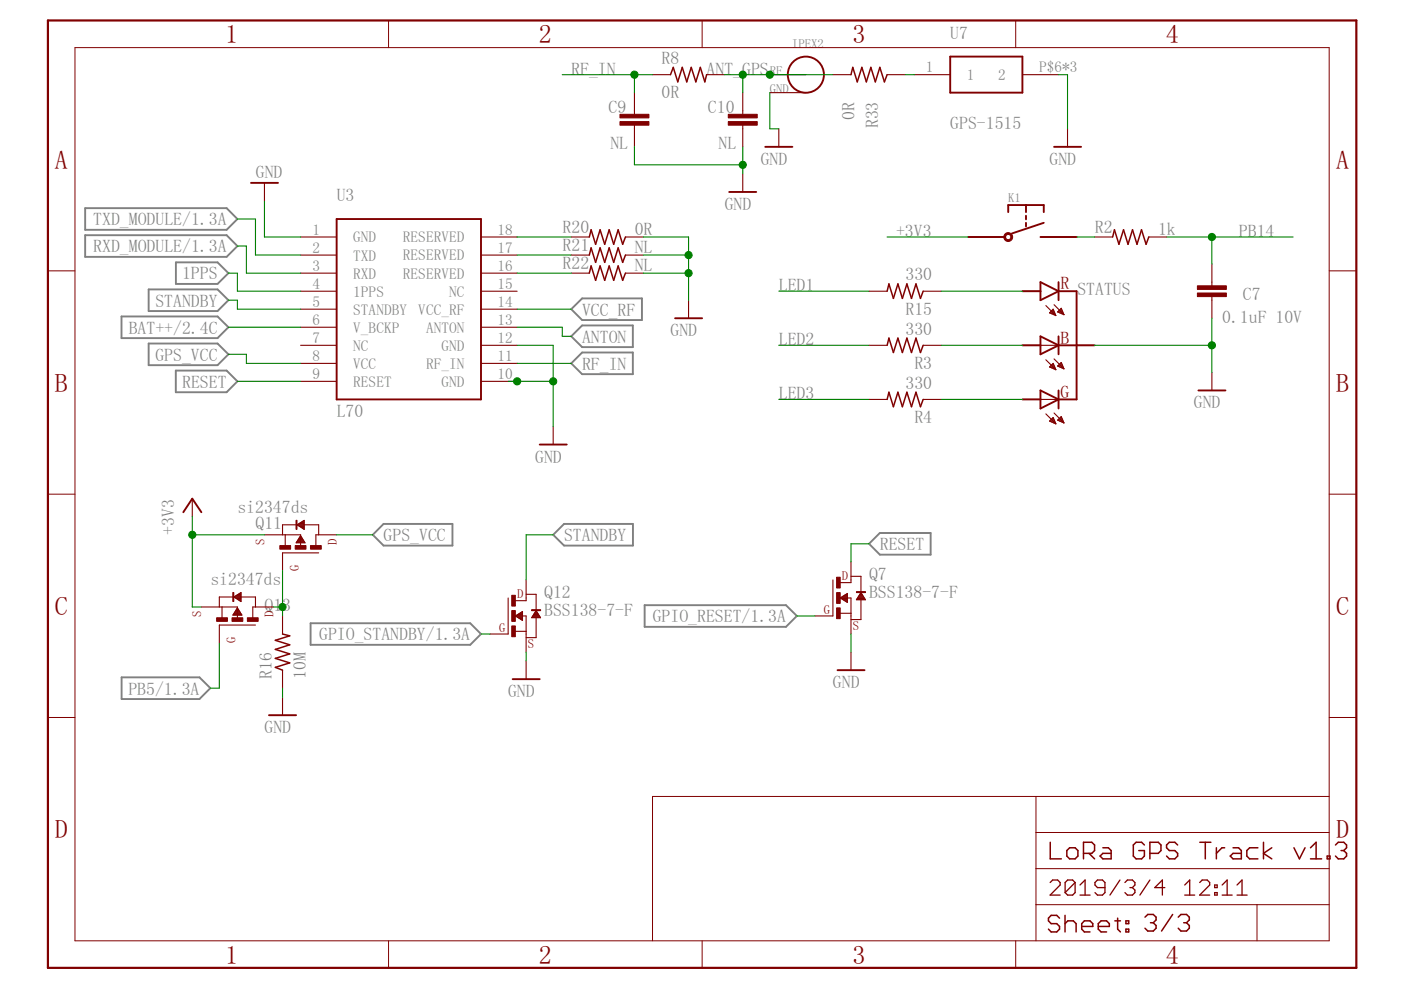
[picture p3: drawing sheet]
<svg xmlns="http://www.w3.org/2000/svg" width="297mm" height="210mm" viewBox="0 0 297 210" stroke-linecap="round" stroke-linejoin="round" font-family="sans-serif">
<g fill="none" stroke="#808080" stroke-width=".4">
<path d="M18.1 49.9h29.9l2.3 2.3-2.3 2.3h-29.9zM18.1 44.1h29.9l2.3 2.3-2.3 2.3h-29.9zM37.3 55.6h8.8l2.3 2.3-2.3 2.3h-8.8zM25.8 67.1h20.3l2.3 2.3-2.3 2.3h-20.3zM31.5 61.4h14.6l2.3 2.2-2.3 2.4h-14.6zM31.5 72.8h14.6l2.3 2.3-2.3 2.3h-14.6zM37.3 78.6h10.7l2.3 2.3-2.3 2.3h-10.7zM121.1 71.3l2.3-2.3h10.8v4.6h-10.8zM121.1 77l2.3-2.3h10.8v4.6h-10.8zM121.1 65.6l2.3-2.3h12.7v4.6h-12.7zM81.3 111.1h14.6v4.6h-14.6l-2.3-2.3zM117.3 113.4l2.3-2.3h14.6v4.6h-14.6z"/>
<path d="M184.3 115.3l2.2-2.3h10.8v4.6h-10.8zM65.8 132.1h33.9l2.3 2.3-2.3 2.3h-33.9zM136.7 128.3h29.9l2.4 2.3-2.4 2.3h-29.9zM25.8 143.6h16.5l2.3 2.3-2.3 2.3h-16.5z"/>
</g>
<g fill="none" stroke="#800000" stroke-width=".21">
<path d="M15.9 10.1h265.9v189.4h-265.9zM82.4 4.3v5.8M148.9 4.3v5.8M215.3 4.3v5.8M10.2 57.4h5.7M281.8 57.4h5.8M10.2 104.8h5.7M62.8 115h1.8M62.9 114.9h1.6M63 111.3l1.5-1v1.9zM63 114.8h1.5M63 111.3h1.5"/>
<path d="M63.1 114.6h1.3M63.1 111.4h1.4M63.1 114.5h1.2M63.2 114.4h1M63.2 111.1h1.3M63.3 114.3h.9M63.3 111.5h1.2M63.4 114.2h.7M63.4 111h1.1M63.4 114h.6M63.5 111.6h1M63.5 113.9h.4"/>
<path d="M63.6 113.8h.3M63.6 110.9h.9M63.7 113.7h.1M63.7 111.7h.8M63.7 113.6l1 1.5h-1.9zM63.8 110.8h.7M63.9 111.8h.6M64 110.6h.5M64.1 112h.4M64.2 110.5h.3M64.3 112.1h.2M64.4 110.4h.1"/>
<path d="M64.5 112.2h.1M281.8 104.8h5.8M49.5 130.3h1.7M49.5 130.2h1.6M49.6 126.6l1.5-1v2zM49.6 130h1.5M49.7 126.6h1.4M49.7 129.9h1.3M49.7 126.5h1.4M49.8 129.8h1.1M49.8 129.7h1M49.9 126.8h1.2"/>
<path d="M49.9 126.4h1.2M49.9 129.6h.9M50 129.4h.7M50.1 126.9h1M50.1 126.3h1M50.1 129.3h.5M50.1 129.2h.4M50.2 129.1h.3M50.2 127h.9M50.2 126.2h.9M50.3 128.9h.1M50.3 128.9l1 1.5h-1.9z"/>
<path d="M50.4 127.1h.7M50.4 126h.7M50.6 127.3h.5M50.6 125.9h.5M50.8 127.4h.3M50.8 125.8h.3M51 127.5h.1M51 125.7h.1M109.3 130.6l1.5-1v2zM109.3 130.6h1.5M109.4 130.5h1.4M109.5 130.8h1.3"/>
<path d="M109.6 130.4h1.2M109.7 130.9h1.1M109.8 130.3h1M109.9 131h.9M110 130.2h.8M110.1 131.1h.7M110.2 130h.6M110.3 131.3h.5M110.3 129.9h.5M110.5 131.4h.3M110.6 129.8h.2M110.7 131.5h.1"/>
<path d="M110.7 129.7h.1M112.8 130.9h1.8M112.8 130.8h1.7M112.9 130.6h1.5M113 130.5h1.3M113.1 130.4h1.2M113.1 130.3h1.1M113.2 130.2h.9M113.3 130h.7M113.4 129.9h.5M113.5 129.8h.4M113.5 129.7h.3"/>
<path d="M113.6 129.6h.1M113.7 129.5l.9 1.5h-1.9zM178.1 126.8l1.6-1v1.9zM178.1 126.8h1.6M178.3 126.9h1.4M178.4 126.6h1.3M178.5 127h1.2M178.5 126.5h1.2M178.7 127.1h1M178.7 126.4h1M178.9 127.3h.8M178.9 126.3h.8"/>
<path d="M179.1 127.4h.6M179.1 126.2h.6M179.3 127.5h.4M179.3 126h.4M179.5 127.6h.2M179.5 125.9h.2M181.6 127.1h1.9M181.7 127h1.7M181.7 126.9h1.6M181.8 126.8h1.4M181.9 126.6h1.3M182 126.5h1.1"/>
<path d="M182.1 126.4h.9M182.1 126.3h.8M182.2 126.2h.7M182.3 126h.5M182.4 125.9h.3M182.4 125.8h.2M182.5 125.7h.1M182.5 125.6l1 1.6h-1.9zM10.2 152.1h5.7M281.8 152.1h5.8M219.6 168.9v30.6M219.6 176.5h62.2"/>
<path d="M281.8 168.9h-143.5v30.6M82.4 199.5v5.7M148.9 199.5v5.7M215.3 199.5v5.7M219.6 191.8h62.2M219.6 184.2h62.2M266.5 191.8v7.7"/>
</g>
<g fill="none" stroke="#800000" stroke-width=".32">
<path d="M142.2 15.8l.5-1.5 1 3.1 1-3.1 .9 3.1 1-3.1 .9 3.1 1-3.1 .9 3.1 .4-1.6M180.4 15.8l.4-1.5 1 3.1 .9-3.1 1 3.1 .9-3.1 1 3.1 .9-3.1 1 3.1 .6-1.6M124.9 50.2l.4-1.5 1 3.1 .9-3.1 1 3.1 1-3.1 .9 3.1 1-3.1 .9 3.1 .6-1.6M124.9 54.1l.4-1.5 1 3 .9-3 1 3 1-3 .9 3 1-3 .9 3 .6-1.5M124.9 57.9l.4-1.5 1 3 .9-3 1 3 1-3 .9 3 1-3 .9 3 .6-1.5M235.9 50.2l.4-1.5 .9 3.1 1-3.1 1 3.1 .9-3.1 1 3.1 .9-3.1 1 3.1 .6-1.6M188.1 61.7l.4-1.5 .9 3.1 1-3.1 .9 3.1 1-3.1 1 3.1 .9-3.1 1 3.1 .5-1.6M188.1 73.2l.4-1.5 .9 3 1-3 .9 3 1-3 1 3 .9-3 1 3 .5-1.5M188.1 84.7l.4-1.5 .9 3 1-3 .9 3 1-3 1 3 .9-3 1 3 .5-1.5M59.9 134.4l1.5 .4-3 1 3 .9-3 1 3 .9-3 1 3 .9-3 1 1.5 .6M222.7 178.6v3.5h2.3M233.8 179.7h1.2l.6 .6v1.8h-1.8l-.6-.6 .6-.6h1.8"/>
<path d="M242.6 179.2l-.6-.6h-1.1l-.6 .6v2.3l.6 .6h1.1l.6-.6v-1.2h-1.2M249.7 179.2l-.6-.6h-1.2l-.6 .6v.5l.6 .6h1.2l.6 .6v.6l-.6 .6h-1.2l-.6-.6M254.4 178.6h2.3M255.5 178.6v3.5M257.9 179.7v2.4M259.7 179.7h-.6l-1.2 1.2M261.4 179.7h1.2l.6 .6v1.8h-1.8l-.6-.6 .6-.6h1.8M266.7 179.7h-1.8l-.5 .6v1.2l.5 .6h1.8M267.9 178.6v3.5M269.6 179.7l-1.7 1.2 1.7 1.2M274.3 179.7l1.2 2.4 1.2-2.4M277.9 179.7l1.1-1.1v3.5"/>
<path d="M283.1 179.2l.6-.6h1.2l.6 .6v.5l-.6 .6M224.6 194.7l-.6-.6h-1.1l-.6 .6v.5l.6 .6h1.1l.6 .6v.6l-.6 .6h-1.1l-.6-.6M225.8 195.8l.6-.6h1.2l.6 .6v1.8M225.8 194.1v3.5M226.2 180.3l.6-.6h1.1l.6 .6v1.2l-.6 .6h-1.1l-.6-.6zM229.3 196.4h2.4v-.6l-.6-.6h-1.2l-.6 .6v1.2l.6 .6h1.2M229.7 180.9h1.8l.6-.6v-1.1l-.6-.6h-1.8v3.5M230.9 180.9l1.2 1.2M232.9 196.4h2.3v-.6l-.6-.6h-1.2l-.5 .6v1.2l.5 .6h1.2M236.4 195.2h1.2M237 194.7v2.3l.6 .6M238.7 195.2h.6v.6h-.6z"/>
<path d="M238.7 197h.6v.6h-.6zM242.8 194.5l.6-.6h1.1l.6 .6v.6l-.6 .5M243.8 180.9h1.8l.5-.6v-1.1l-.5-.6h-1.8v3.5M243.9 195.6h.6M244.5 195.6l.6 .6v.6l-.6 .6h-1.1l-.6-.6M248.6 193.9l-2.3 3.5M249.8 194.5l.6-.6h1.2l.6 .6v.6l-.6 .5M251 195.6h.6M251.6 195.6l.6 .6v.6l-.6 .6h-1.2l-.6-.6M277.9 182.1h2.3M281.4 181.5h.6v.6h-.6zM284.3 180.3h.6"/>
<path d="M284.9 180.3l.6 .6v.6l-.6 .6h-1.2l-.6-.6"/>
</g>
<g fill="none" stroke="#800000" stroke-width=".28">
<path d="M222.7 187.1l.5-.5h1l.6 .5v.5l-2.1 2.2h2.1M227.9 187.1v2.2l-.5 .5h-1l-.6-.5M227.9 187.1l-.5-.5h-1l-.6 .5v2.2M227.9 187.1l-2.1 2.2M229 189.8h2.1M229 187.6l1.1-1v3.2M234.3 188.2h-1.6l-.5-.6v-.5l.5-.5h1l.6 .5v2.2l-.6 .5h-1l-.5-.5M237.4 186.6l-2.1 3.2M238.5 187.1l.5-.5h1.1l.5 .5v.5l-.5 .6M239.6 188.2h.5M240.1 188.2l.5 .5v.6l-.5 .5h-1.1l-.5-.5M243.8 186.6l-2.1 3.2"/>
<path d="M247 188.2h-2.2l1.6-1.6v3.2M251.2 189.8h2.1M251.2 187.6l1-1v3.2M254.4 187.1l.5-.5h1l.6 .5v.5l-2.1 2.2h2.1M257.5 189.3h.6v.5h-.6zM257.5 187.6h.6v.6h-.6zM259.1 189.8h2.1M259.1 187.6l1.1-1v3.2M262.3 189.8h2.1M262.3 187.6l1-1v3.2"/>
</g>
<path d="M10.2 4.3h277.4v200.9h-277.4z" fill="none" stroke="#800000" stroke-width=".47"/>
<g fill="none" stroke="#800000" stroke-width=".4">
<path d="M201.5 12h15.3v7.6h-15.3zM53.2 38.8h5.7M162.2 31.1h5.8M223.5 31.1h5.7M71.4 46.4h30.6v38.3h-30.6zM154.6 40.7h5.7M205.3 50.2h7.7M213.8 45v-1.5h7.5v1.5M217.5 43.5v1.5M217.5 45.7v.8M217.5 47.2v.8M220.6 50.2h7.7"/>
<path d="M220.6 59.8l3.8 1.9-3.8 1.9zM221.3 47.2l-6.8 2.3M224.4 59.8v3.8M143.1 67.5h5.8M216.8 61.7h3.8M216.8 73.2h3.8M220.6 71.3l3.8 1.9-3.8 1.9zM224.4 61.7h3.9v23h-3.9M224.4 71.3v3.8M224.4 73.2h7.7M114.4 94.3h5.8M216.8 84.7h3.8"/>
<path d="M220.6 82.8l3.8 1.9-3.8 1.9zM224.4 82.8v3.8M254.1 82.8h5.7M38.9 108.6l1.9-2.9 1.9 2.9M57 151.6h5.8M108.7 144h5.7M177.6 142.1h5.7"/>
<circle cx="170.9" cy="15.8" r="3.8"/>
</g>
<g fill="none" stroke="#800000" stroke-width=".23">
<path d="M134.5 19.6v4.6M138.3 15.8h3.9M149.8 15.8h3.8M157.5 19.6v4.6M163.2 15.8h7.7M163.2 19.6h7.7M176.6 15.8h3.8M188.1 15.8h3.8M193.8 15.8h7.7M216.8 15.8h7.6M56.1 38.8v3.8M134.5 26.5v4.6"/>
<path d="M157.5 26.5v4.6M157.5 36.9v3.8M165.1 27.3v3.8M226.3 27.3v3.8M63.7 50.2h7.7M63.7 57.9h7.7M63.7 54.1h7.7M102 50.2h7.6M102 57.9h7.6M102 54.1h7.6M121.1 50.2h3.8M121.1 57.9h3.8"/>
<path d="M121.1 54.1h3.8M132.6 50.2h3.8M132.6 57.9h3.8M132.6 54.1h3.8M205.3 50.2h7.7M220.6 50.2h7.7M232.1 50.2h3.8M243.6 50.2h3.8M256.9 56v4.6M63.7 61.7h7.7M63.7 69.4h7.7M63.7 73.2h7.7"/>
<path d="M63.7 77h7.7M63.7 65.6h7.7M102 61.7h7.6M102 69.4h7.6M102 73.2h7.6M102 77h7.6M102 65.6h7.6M146 63.6v3.9M184.3 61.7h3.8M184.3 73.2h3.8M195.7 61.7h3.9M195.7 73.2h3.9"/>
<path d="M216.8 61.7h3.8M216.8 73.2h7.6M221.7 76.3l2.2 2.1M221.7 64.8l2.2 2.1M222.5 77.8l.8-.8 .6 1.4zM222.5 66.3h1.1M222.5 77.8h1.1M222.7 77.6h.8M222.7 66.1h.8M222.9 78h.8M222.9 77.4h.5M222.9 66.5h.8"/>
<path d="M222.9 65.9h.5M223.1 65.7h.3M223.1 77.2h.3M223.3 65.6l.6 1.3-1.4-.6zM223.4 78.2h.4M223.4 66.7h.4M223.5 76.1l2.1 2.1M223.5 64.6l2.1 2.1M223.8 78.4h.1M224.2 77.6l1.4 .6M224.2 77.6l.8-.7 .6 1.3M224.3 77.6h1"/>
<path d="M224.3 66.1h1M224.5 65.9h.7M224.5 77.4h.7M224.6 77.8h.8M224.6 66.3h.8M224.7 77.2h.4M224.7 65.7h.4M224.9 77h.2M224.9 65.5h.2M225 65.4l.6 1.3-1.4-.6zM225.1 78h.4M225.1 66.5h.4"/>
<path d="M225.6 78.2h.1M225.6 66.7h.1M228.3 73.2h3.8M256.9 62.9v4.6M256.9 79v3.8M63.7 80.9h7.7M102 80.9h7.6M117.3 90.4v3.9M184.3 84.7h3.8M195.7 84.7h3.9M216.8 84.7h7.6M221.7 87.8l2.2 2.1"/>
<path d="M222.5 89.3l.8-.8 .6 1.4zM222.5 89.3h1.1M222.7 89h.8M222.9 89.5h.8M222.9 88.9h.5M223.1 88.7h.3M223.4 89.7h.4M223.5 87.6l2.1 2.1M223.8 89.9h.1M224.2 89.1l.8-.8 .6 1.4zM224.3 89h1M224.5 88.9h.7"/>
<path d="M224.6 89.3h.8M224.7 88.7h.4M224.9 88.5h.2M225.1 89.5h.4M225.6 89.7h.1M40.8 105.7v3.9M56.1 113.4h7.6v2.5M60.5 113.4v2.3M63 111.3h-3.1v2.1M64.3 111.3h3.3v2.1M67.6 117.2h-7.7v3.8M71.4 113.4h-4.4v2.3"/>
<path d="M180.4 119.1v4.4h-2.3M42.7 128.7h7.6v2.5M47.1 128.7v2.3M49.6 126.6h-3.1v2.1M50.9 126.6h3.3v2.1M54.2 132.5h-7.7v3.8M58 128.7h-4.4v2.3M59.9 130.6v3.8M107.7 126.8v7.6h-3.8M109.3 133.9h2.2M110.8 130.6h.7v7.7M111.5 123v4.4h-2.2"/>
<path d="M111.5 126h2.2v3.5M113.7 131v4.2h-2.2M176.6 123v7.6h-3.8M178.1 130h2.3M179.7 126.8h.7v7.6M180.4 138.3v3.8M180.4 122.2h2.1v3.4M182.5 127.2v4.2h-2.1M59.9 142.1v3.8M59.9 147.8v3.8M111.5 140.2v3.8"/>
</g>
<g fill="#800000" stroke="#800000" stroke-width=".21">
<path d="M108.5 126.2h.8v2.3h-.8z"/>
<path d="M108.5 129.5h.8v2.2h-.8z"/>
<path d="M108.5 132.7h.8v2.3h-.8z"/>
<path d="M112.7 129.3h1.9v.2h-1.9z"/>
<path d="M177.4 122.4h.7v2.3h-.7z"/>
<path d="M177.4 125.6h.7v2.3h-.7z"/>
<path d="M177.4 128.9h.7v2.3h-.7z"/>
<path d="M181.6 125.4h1.9v.2h-1.9z"/>
<path d="M65.8 115.7h2.3v.7h-2.3z"/>
<path d="M62.6 115.7h2.3v.7h-2.3z"/>
<path d="M59.3 115.7h2.3v.7h-2.3z"/>
<path d="M62.8 110.3h.2v1.9h-.2z"/>
<path d="M52.5 131h2.2v.7h-2.2z"/>
<path d="M49.2 131h2.3v.7h-2.3z"/>
<path d="M45.9 131h2.3v.7h-2.3z"/>
<path d="M49.4 125.6h.2v1.9h-.2z"/>
<path d="M253.9 60.6h6.1v.8h-6.1z"/>
<path d="M253.9 62.1h6.1v.8h-6.1z"/>
<path d="M131.4 25.8h6.2v.7h-6.2z"/>
<path d="M131.4 24.2h6.2v.8h-6.2z"/>
<path d="M154.4 25.8h6.1v.7h-6.1z"/>
<path d="M154.4 24.2h6.1v.8h-6.1z"/>
</g>
<path d="M213 49.7a.95 .95 0 0 1 1.5 .1 .95 .95 0 0 1-.5 1.4 .95 .95 0 0 1-1.2-1h.4a.56 .56 0 0 1 .8-.4 .56 .56 0 0 1 .1 .9 .56 .56 0 0 1-.9-.3v-.2h-.4z" fill-rule="evenodd" fill="#800000" stroke="#800000" stroke-width=".21"/>
<g fill="none" stroke="#008000" stroke-width=".23">
<path d="M119.2 15.8h19.1M134.5 15.8v3.8M153.6 15.8h23M157.5 15.8v3.8M163.2 19.6v7.7h1.9M191.9 15.8h1.9M224.4 15.8h1.9v11.5M134.5 31.1v3.8h23M157.5 31.1v5.8M48.4 57.9h1.9v3.8h13.4M50.3 46.4h3.9v7.7h9.5M50.3 52.2h1.9v5.7h11.5"/>
<path d="M56.1 42.6v7.6h7.6M109.6 50.2h11.5M109.6 54.1h11.5M109.6 57.9h11.5M136.4 50.2h9.6v13.4M136.4 54.1h9.6M136.4 57.9h9.6M188.1 50.2h17.2M228.3 50.2h3.8M247.4 50.2h26.8M256.9 50.2v5.8M48.4 69.4h15.3"/>
<path d="M48.4 75.1h3.8v1.9h11.5M48.4 63.6h1.9v2h13.4M109.6 73.2h7.7v17.2M109.6 69.4h9.6v1.9h1.9M109.6 77h11.5M109.6 65.6h11.5M165.1 73.2h19.2M165.1 61.7h19.2M199.6 73.2h17.2M199.6 61.7h17.2M232.1 73.2h24.8M256.9 67.5v11.5"/>
<path d="M50.3 80.9h13.4M107.7 80.9h9.6M165.1 84.7h19.2M199.6 84.7h17.2M40.8 113.4h15.3M40.8 109.6v19.1h1.9M71.4 113.4h7.6M117.3 113.4h-5.8v9.6M184.3 115.3h-3.9v3.8M46.5 136.3v9.6h-1.9M58 128.7h1.9M59.9 121v9.6"/>
<path d="M102 134.4h1.9M111.5 138.3v1.9M169 130.6h3.8M180.4 134.4v3.9M59.9 145.9v1.9"/>
</g>
<g fill="#008000" stroke="#008000" stroke-width=".21">
<circle cx="117.3" cy="80.9" r=".76"/>
<circle cx="109.6" cy="80.9" r=".76"/>
<circle cx="146" cy="54.1" r=".76"/>
<circle cx="146" cy="57.9" r=".76"/>
<circle cx="256.9" cy="73.2" r=".76"/>
<circle cx="157.5" cy="34.9" r=".76"/>
<circle cx="134.5" cy="15.8" r=".76"/>
<circle cx="40.8" cy="113.4" r=".76"/>
<circle cx="59.9" cy="128.7" r=".76"/>
<circle cx="256.9" cy="50.2" r=".76"/>
<circle cx="157.5" cy="15.8" r=".76"/>
<circle cx="163.2" cy="15.8" r=".76"/>
</g>
<g font-size="5.5" fill="#800000">
<text x="47.8" y="9.2">1</text>
<text x="114.2" y="9.2">2</text>
<text x="180.7" y="9.2">3</text>
<text x="247.2" y="9.2">4</text>
<text x="11.7" y="35.7">A</text>
<text x="283.3" y="35.7">A</text>
<text x="11.7" y="83.1">B</text>
<text x="283.3" y="83.1">B</text>
<text x="11.7" y="130.4">C</text>
<text x="283.3" y="130.4">C</text>
<text x="11.7" y="177.8">D</text>
<text x="283.3" y="177.8">D</text>
<text x="47.8" y="204.3">1</text>
<text x="114.2" y="204.3">2</text>
<text x="180.7" y="204.3">3</text>
<text x="247.2" y="204.3">4</text>
</g>
<g font-size="3.8" fill="#808080">
<text x="201.5" y="8.2">U7</text>
<text x="121.1" y="15.8">RF_IN</text>
<text x="140.3" y="13.6">R8</text>
<text x="149.8" y="15.8">ANT_GPS</text>
<text x="129" y="23.9">C9</text>
<text x="140.3" y="20.8">0R</text>
<text x="150.1" y="23.9">C10</text>
<text x="181.2" y="25.4" transform="rotate(-90 181.2 25.4)">0R</text>
<text x="186.2" y="27.2" transform="rotate(-90 186.2 27.2)">R33</text>
<text x="201.5" y="27.3">GPS-1515</text>
<text x="129.4" y="31.5">NL</text>
<text x="152.4" y="31.5">NL</text>
<text x="161.3" y="35">GND</text>
<text x="222.5" y="35">GND</text>
<text x="54.3" y="37.6">GND</text>
<text x="19.8" y="47.8">TXD_MODULE/1.3A</text>
<text x="71.4" y="42.6">U3</text>
<text x="153.6" y="44.5">GND</text>
<text x="19.8" y="53.5">RXD_MODULE/1.3A</text>
<text x="119.3" y="49.5">R20</text>
<text x="119.3" y="53.3">R21</text>
<text x="134.6" y="49.9">0R</text>
<text x="134.6" y="53.7">NL</text>
<text x="190" y="50.3">+3V3</text>
<text x="232.1" y="49.5">R2</text>
<text x="245.5" y="49.9">1k</text>
<text x="262.7" y="50.3">PB14</text>
<text x="38.6" y="59.3">1PPS</text>
<text x="119.3" y="57.1">R22</text>
<text x="134.6" y="57.5">NL</text>
<text x="192" y="59.5">330</text>
<text x="32.9" y="65">STANDBY</text>
<text x="165.1" y="61.7">LED1</text>
<text x="228.4" y="62.5">STATUS</text>
<text x="263.5" y="63.7">C7</text>
<text x="27.3" y="70.7">BAT++/2.4C</text>
<text x="123.4" y="66.9">VCC_RF</text>
<text x="142.2" y="71.3">GND</text>
<text x="192" y="70.9">330</text>
<text x="192" y="66.7">R15</text>
<text x="259.1" y="68.4">0.1uF 10V</text>
<text x="32.9" y="76.5">GPS_VCC</text>
<text x="123.4" y="72.6">ANTON</text>
<text x="165.1" y="73.2">LED2</text>
<text x="38.6" y="82.2">RESET</text>
<text x="123.4" y="78.4">RF_IN</text>
<text x="192" y="82.4">330</text>
<text x="193.9" y="78.2">R3</text>
<text x="71.4" y="88.5">L70</text>
<text x="165.1" y="84.7">LED3</text>
<text x="193.9" y="89.6">R4</text>
<text x="253.1" y="86.6">GND</text>
<text x="113.5" y="98.1">GND</text>
<text x="36.9" y="113.4" transform="rotate(-90 36.9 113.4)">+3V3</text>
<text x="50.3" y="108.8">si2347ds</text>
<text x="54.2" y="112.2">Q11</text>
<text x="81.3" y="114.7">GPS_VCC</text>
<text x="119.6" y="114.7">STANDBY</text>
<text x="186.5" y="116.6">RESET</text>
<text x="44.6" y="124.1">si2347ds</text>
<text x="184.3" y="123">Q7</text>
<text x="56.1" y="129.5">Q13</text>
<text x="115.4" y="130.6">BSS138-7-F</text>
<text x="115.4" y="126.8">Q12</text>
<text x="138.4" y="132">GPIO_RESET/1.3A</text>
<text x="184.3" y="126.8">BSS138-7-F</text>
<text x="67.7" y="135.8">GPIO_STANDBY/1.3A</text>
<text x="57.6" y="144" transform="rotate(-90 57.6 144)">R16</text>
<text x="64.9" y="144" transform="rotate(-90 64.9 144)">10M</text>
<text x="27.2" y="147.3">PB5/1.3A</text>
<text x="107.7" y="147.8">GND</text>
<text x="176.6" y="145.9">GND</text>
<text x="56.1" y="155.5">GND</text>
</g>
<g font-size="3.8" fill="#800000">
<text x="224.8" y="61.4">R</text>
<text x="224.8" y="72.8">B</text>
<text x="224.8" y="84.3">G</text>
</g>
<g font-size="3.2" fill="#808080">
<text x="196.3" y="15.3">1</text>
<text x="205" y="17">1</text>
<text x="211.6" y="17">2</text>
<text x="220.3" y="15.3">P$6*3</text>
<text x="66.2" y="49.7">1</text>
<text x="66.2" y="53.5">2</text>
<text x="74.9" y="51.4">GND</text>
<text x="85.4" y="51.4">RESERVED</text>
<text x="105.5" y="53.5">17</text>
<text x="105.5" y="49.7">18</text>
<text x="66.2" y="57.4">3</text>
<text x="74.9" y="59.1">RXD</text>
<text x="74.9" y="55.2">TXD</text>
<text x="85.4" y="59">RESERVED</text>
<text x="85.4" y="55.2">RESERVED</text>
<text x="105.5" y="57.4">16</text>
<text x="66.2" y="61.2">4</text>
<text x="66.2" y="65">5</text>
<text x="74.9" y="62.9">1PPS</text>
<text x="95.2" y="62.9">NC</text>
<text x="105.5" y="61.2">15</text>
<text x="105.5" y="65">14</text>
<text x="66.2" y="68.9">6</text>
<text x="74.9" y="66.7">STANDBY</text>
<text x="74.9" y="70.5">V_BCKP</text>
<text x="88.7" y="66.7">VCC_RF</text>
<text x="90.3" y="70.5">ANTON</text>
<text x="105.5" y="68.9">13</text>
<text x="66.2" y="72.7">7</text>
<text x="66.2" y="76.5">8</text>
<text x="74.9" y="74.4">NC</text>
<text x="93.6" y="74.4">GND</text>
<text x="105.5" y="72.7">12</text>
<text x="105.5" y="76.5">11</text>
<text x="66.2" y="80.3">9</text>
<text x="74.9" y="82">RESET</text>
<text x="74.9" y="78.2">VCC</text>
<text x="90.3" y="78.2">RF_IN</text>
<text x="93.6" y="82">GND</text>
<text x="105.5" y="80.3">10</text>
</g>
<g font-size="2.7" fill="#808080">
<text x="167.9" y="10.1">IPEX2</text>
<text x="163.2" y="15.8">RF</text>
<text x="163.2" y="19.7">GND</text>
<text x="213.8" y="42.7">K1</text>
</g>
<g font-size="2.7" fill="#800000">
<text x="56.1" y="115.5" transform="rotate(-90 56.1 115.5)">S</text>
<text x="71.4" y="115.5" transform="rotate(-90 71.4 115.5)">D</text>
<text x="63.3" y="121" transform="rotate(-90 63.3 121)">G</text>
<text x="178.5" y="123">D</text>
<text x="42.7" y="130.8" transform="rotate(-90 42.7 130.8)">S</text>
<text x="58" y="130.8" transform="rotate(-90 58 130.8)">D</text>
<text x="109.6" y="126.8">D</text>
<text x="174.7" y="130.2">G</text>
<text x="49.9" y="136.3" transform="rotate(-90 49.9 136.3)">G</text>
<text x="105.8" y="134">G</text>
<text x="111.9" y="137.5">S</text>
<text x="180.8" y="133.7">S</text>
</g>
</svg>
